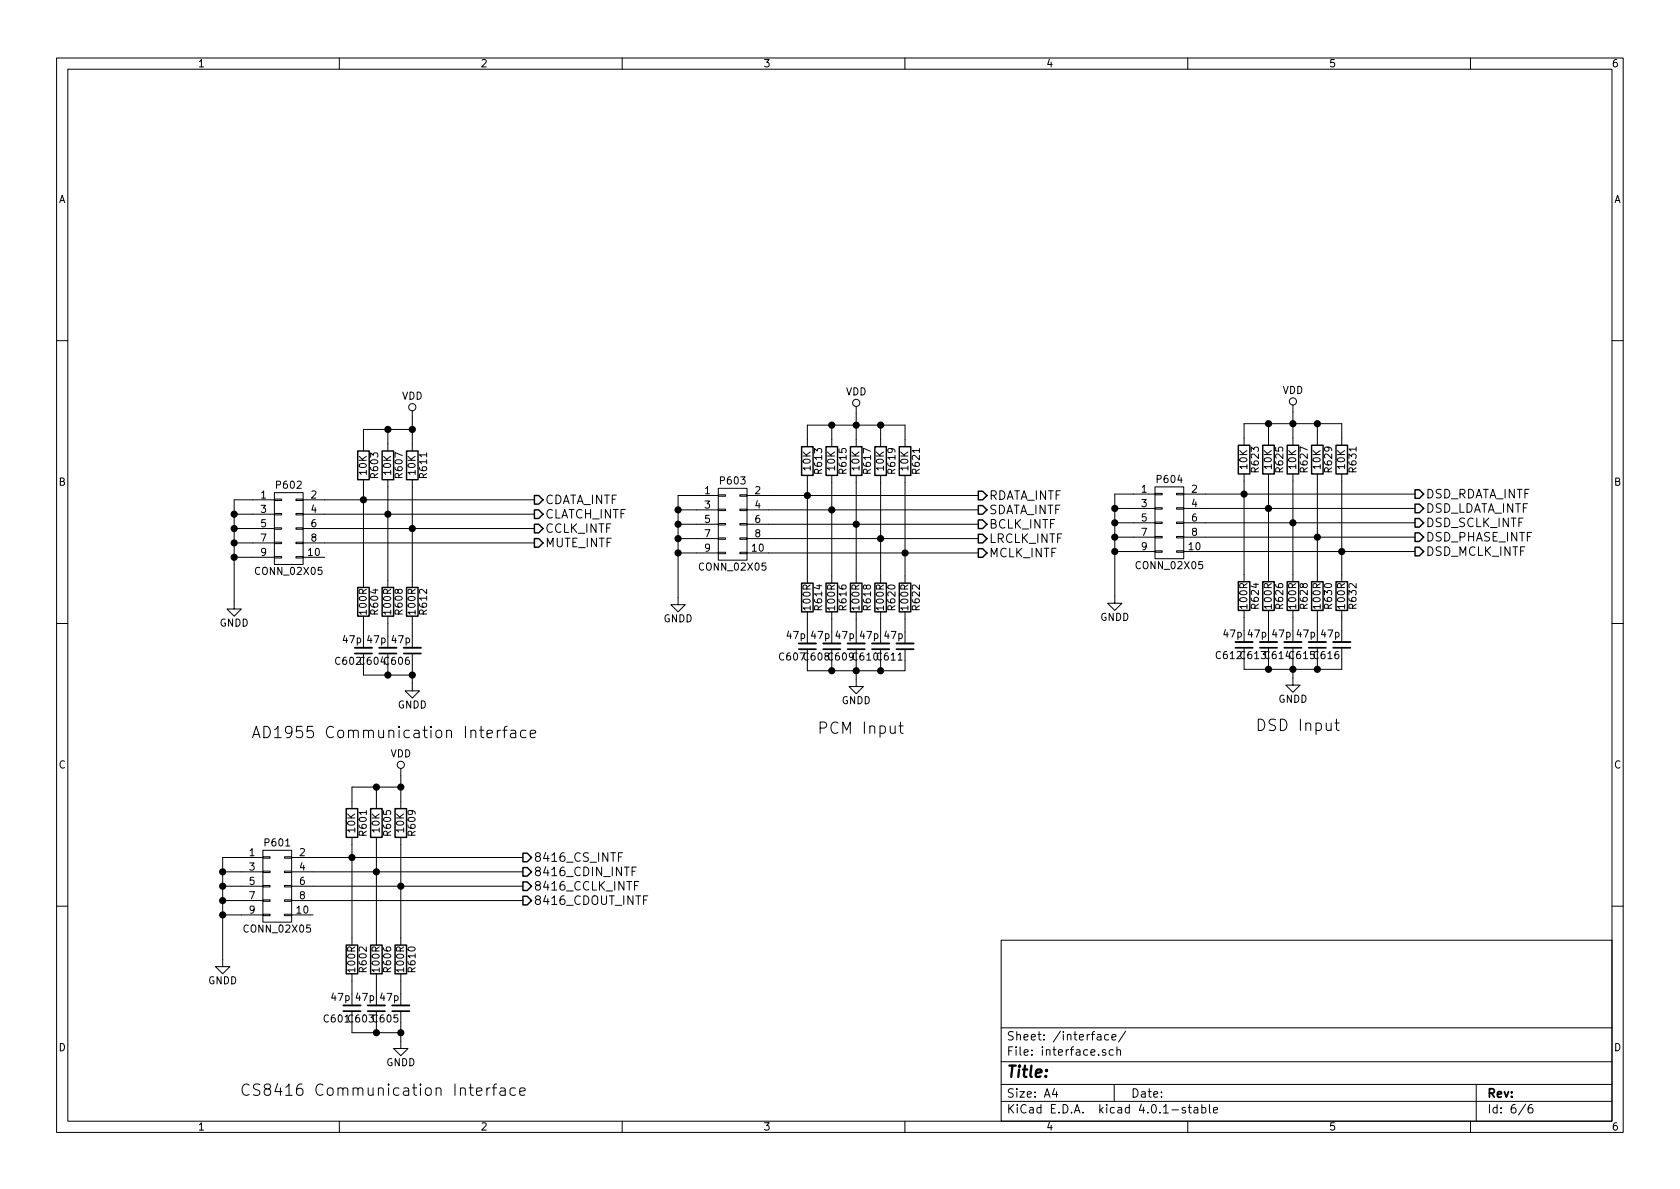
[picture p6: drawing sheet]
<svg xmlns="http://www.w3.org/2000/svg" width="297mm" height="210mm" viewBox="0 0 297 210" stroke-linecap="round" stroke-linejoin="round" font-family="sans-serif">
<g fill="none" stroke="#000" stroke-width=".18">
<path d="M10 10.3h277v189.9h-277zM12 12.2h273v186.1h-273zM60 10.3v1.9M110 10.3v1.9M160 10.3v1.9M210 10.3v1.9M260 10.3v1.9M10 60.2h2M68.6 75.9v3.9M72.9 75.9h-8.6v3.9M72.9 72.6v7.2M142.7 79v-3.8h17.3v3.8"/>
<path d="M147.1 75.2v3.8M151.4 71.9v7.1M155.7 75.2v3.8M220 78.7v-3.8h17.2v3.8M224.3 74.9v3.8M228.6 71.6v7.1M232.9 74.9v3.8M285 60.2h2M41.4 90.9h7.1M41.4 93.5h7.1M41.4 96h7.1M41.4 98.5h7.1"/>
<path d="M48.5 98.4h1.3v.3h-1.3zM48.5 95.9h1.3v.2h-1.3zM48.5 93.3h1.3v.3h-1.3zM48.5 90.8h1.3v.3h-1.3zM48.5 88.3h1.3v.2h-1.3zM48.5 87.1h5.1v12.7h-5.1zM48.5 88.4h-7.1v19.3h1.3l-1.3 1.3-1.3-1.3h1.3M52.3 98.4h1.3v.3h-1.3zM52.3 95.9h1.3v.2h-1.3zM52.3 93.3h1.3v.3h-1.3zM52.3 90.8h1.3v.3h-1.3zM52.3 88.3h1.3v.2h-1.3z"/>
<path d="M53.6 88.4h40.9M53.6 90.9h40.9M53.6 93.5h40.9M53.6 96h40.9M53.6 98.5h3.8M64.3 84.8v19.1M68.6 84.8v19.1M72.9 84.8v19.1M119.9 90.2h7.1M119.9 92.7h7.1M119.9 95.2h7.1M119.9 97.8h7.1"/>
<path d="M127 97.7h1.3v.2h-1.3zM127 95.1h1.3v.3h-1.3zM127 92.6h1.3v.2h-1.3zM127 90h1.3v.3h-1.3zM127 87.5h1.3v.3h-1.3zM127 86.4h5.1v12.7h-5.1zM127 87.6h-7.1v19.3h1.3l-1.3 1.3-1.3-1.3h1.3M130.8 97.7h1.3v.2h-1.3zM130.8 95.1h1.3v.3h-1.3zM130.8 92.6h1.3v.2h-1.3zM130.8 90h1.3v.3h-1.3zM130.8 87.5h1.3v.3h-1.3z"/>
<path d="M132.1 87.6h40.9M132.1 90.2h40.9M132.1 92.7h40.9M132.1 95.2h40.9M132.1 97.8h40.9M142.7 84.1v19M147.1 84.1v19M151.4 84.1v19M155.7 84.1v19M160 84.1v19M197.1 89.9h7.1M197.1 92.5h7.1"/>
<path d="M197.1 95h7.1M197.1 97.5h7.1M204.2 97.4h1.3v.3h-1.3zM204.2 94.9h1.3v.2h-1.3zM204.2 92.3h1.3v.3h-1.3zM204.2 89.8h1.3v.2h-1.3zM204.2 87.2h1.3v.3h-1.3zM204.2 86.1h5.1v12.7h-5.1zM204.2 87.4h-7.1v19.3h1.3l-1.3 1.2-1.3-1.2h1.3M208 97.4h1.3v.3h-1.3zM208 94.9h1.3v.2h-1.3zM208 92.3h1.3v.3h-1.3z"/>
<path d="M208 89.8h1.3v.2h-1.3zM208 87.2h1.3v.3h-1.3zM209.3 87.4h40.9M209.3 89.9h40.9M209.3 92.5h40.9M209.3 95h40.9M209.3 97.5h40.9M220 83.8v19.1M224.3 83.8v19.1M228.6 83.8v19.1M232.9 83.8v19.1M237.2 83.8v19.1"/>
<path d="M10 110.3h2M64.3 109v5.5M64.3 117.6v1.8h8.6M68.6 109v5.5M68.6 117.6v1.8M72.9 115.7v6.5h1.3l-1.3 1.2-1.3-1.2h1.3M72.9 109v5.5M142.7 108.2v5.6M147.1 108.2v5.6M147.1 116.8v1.8M151.4 116.8v4.6h1.3l-1.3 1.3-1.3-1.3h1.3M151.4 108.2v5.6"/>
<path d="M155.7 108.2v5.6M155.7 116.8v1.8M160 108.2v5.6M160 114.9v3.7h-17.3v-1.8M220 107.9v5.6M224.3 107.9v5.6M224.3 116.6v1.8M228.6 116.6v4.6h1.3l-1.3 1.2-1.3-1.2h1.3M228.6 107.9v5.6M232.9 107.9v5.6M232.9 116.6v1.8M237.2 114.7v3.7h-17.2v-1.8"/>
<path d="M237.2 107.9v5.6M285 110.3h2M66.5 139.2v3.8M70.9 139.2h-8.7v3.8M70.9 135.9v7.1M87.9 129.1v1.3M88.5 129.1a.45 .45 0 0 0-.6 .4M88.9 129.1h.8M89.7 128.4l-.4 .1-.1 .2v1.7M90.3 129.2h.8l.1 1.2M91.2 129.6l-.7 .1a.39 .39 0 0 0-.3 .4 .39 .39 0 0 0 .3 .3l.7-.1M93 129.2a.68 .68 0 0 0-.9 .1l-.1 .2 .1 .8 .3 .1 .6-.1"/>
<path d="M93.8 129.8l.9-.2-.1-.4-.6-.1-.2 .3 .1 .9 .1 .1 .6-.1M158.9 128.4h.8M159.2 127.7v1.7l.1 .2 .4 .1M236 127.9h.8M236.3 127.2v1.7l.1 .2 .4 .1M39.4 154.2h7.1M39.4 156.7h7.1M39.4 159.3h7.1M46.5 159.1h1.3v.3h-1.3zM46.5 156.6h1.3v.2h-1.3zM46.5 154h1.3v.3h-1.3zM46.5 151.5h1.3v.3h-1.3z"/>
<path d="M46.5 150.4h5.1v12.7h-5.1zM46.5 151.6h-7.1v19.3h1.2l-1.2 1.3-1.3-1.3h1.3M50.3 159.1h1.3v.3h-1.3zM50.3 156.6h1.3v.2h-1.3zM50.3 154h1.3v.3h-1.3zM50.3 151.5h1.3v.3h-1.3zM51.6 151.6h40.9M51.6 154.2h40.9M51.6 156.7h40.9M51.6 159.3h40.9M62.2 148.1v19M66.5 148.1v19"/>
<path d="M70.9 148.1v19M109.3 151.5h.6M110.1 150.8h-.8v1.5M111.8 154.1h.5M112.2 156.6h.5M112.5 153.3h-.7v1.6M112.9 155.9h-.7v1.5M114.5 158.4h-.7v1.5M10 160.2h2M39.4 161.8h7.1M46.5 161.7h1.3v.2h-1.3zM50.3 161.7h1.3v.2h-1.3z"/>
<path d="M51.6 161.8h3.8M62.2 172.2v5.6M66.5 172.2v5.6M70.9 178.9v6.5h1.2l-1.2 1.3-1.3-1.3h1.3M70.9 172.2v5.6M177 166.3h108v32h-108zM285 160.2h2M60 198.3v1.9M62.2 180.8v1.8h8.7M66.5 180.8v1.8M86.1 192.4v1.3M86.6 192.4a.45 .45 0 0 0-.5 .4"/>
<path d="M87 192.4h.8M87.8 191.7l-.4 .1-.1 .2v1.7M88.5 192.5h.7l.1 1.2M89.3 192.8l-.7 .1a.39 .39 0 0 0-.2 .4 .39 .39 0 0 0 .2 .4l.7-.1M91.1 192.5a.68 .68 0 0 0-.8 .1l-.1 .2 .1 .7 .3 .2 .5-.1M91.9 193l1-.2-.1-.3-.6-.1-.3 .3 .1 .9 .2 .1 .6-.1M110 198.3v1.9M160 198.3v1.9M177 194.8h108M177 191.8h108M177 187.8h108M177 181.8h108"/>
<path d="M186.4 192.5l-.3 1h.9M186.8 193v1M194 183h.6l.1 .9M194.7 183.3l-.5 .1-.2 .2 .2 .3 .5-.1M195.5 185.7a.37 .37 0 0 0-.6 .1l.1 .2 .5 .2 .1 .1-.3 .3-.4-.1M196 183l-.4-.1-.3 .3 .1 .6 .2 .1 .4-.1M196.6 183.4l.7-.1v-.3l-.5-.1-.2 .2 .1 .7h.6M196.8 185.7l-.4-.1-.3 .3 .1 .6 .2 .1 .4-.1M197 191.8v3M197.5 185.7l.2-.1 .4 .1v.9M197.5 185.1v1.5M199 182.3l-1.2 2"/>
<path d="M209.6 195.9a.37 .37 0 0 0-.6 .1l.1 .3 .5 .1 .1 .1-.3 .3-.4-.1M210 198.3v1.9M210.1 195.8h.5M210.3 195.3v1.3l.3 .2M211.2 195.9h.5l.1 .9M211.8 196.2l-.5 .1-.2 .2 .2 .3 .5-.1M212.5 195.9l.4-.1 .3 .3-.1 .6h-.6M212.5 195.3v1.5M213.8 195.3v1.3l.2 .2M214.6 196.3l.7-.1-.1-.3-.4-.1-.2 .2v.7h.6M260 198.3v1.9M261 191.8v6.5"/>
<path d="M269.7 195.2l-1.2 2M270.9 195.3a.59 .59 0 0 0-.7 .7l.1 .7 .2 .1 .5-.1v-.5l-.1-.2-.4-.1-.3 .3"/>
<circle cx="72.9" cy="72" r=".63"/>
<circle cx="151.4" cy="71.2" r=".63"/>
<circle cx="228.6" cy="71" r=".63"/>
<circle cx="70.9" cy="135.2" r=".63"/>
</g>
<g fill="none" stroke="#000" stroke-width=".25">
<path d="M63.2 79.8h2.1v5h-2.1zM67.6 79.8h2v5h-2zM71.9 79.8h2v5h-2zM141.7 79h2.1v5.1h-2.1zM146 79h2.1v5.1h-2.1zM150.4 79h2v5.1h-2zM154.7 79h2v5.1h-2zM159 79h2v5.1h-2zM218.9 78.7h2.1v5.1h-2.1zM223.3 78.7h2v5.1h-2zM227.6 78.7h2v5.1h-2zM231.9 78.7h2v5.1h-2z"/>
<path d="M236.2 78.7h2.1v5.1h-2.1zM94.5 87.6h.7l.8 .8-.8 .7h-.7zM94.5 90.2h.7l.8 .7-.8 .8h-.7zM94.5 92.7h.7l.8 .8-.8 .7h-.7zM94.5 95.2h.7l.8 .8-.8 .8h-.7zM173 86.9h.7l.8 .7-.8 .8h-.7zM173 89.4h.7l.8 .8-.8 .7h-.7zM173 91.9h.7l.8 .8-.8 .8h-.7zM173 94.5h.7l.8 .7-.8 .8h-.7zM173 97h.7l.8 .8-.8 .7h-.7zM250.2 86.6h.8l.7 .8-.7 .7h-.8zM250.2 89.1h.8l.7 .8-.7 .8h-.8z"/>
<path d="M250.2 91.7h.8l.7 .8-.7 .7h-.8zM250.2 94.2h.8l.7 .8-.7 .8h-.8zM250.2 96.8h.8l.7 .7-.7 .8h-.8zM63.2 103.9h2.1v5.1h-2.1zM67.6 103.9h2v5.1h-2zM71.9 103.9h2v5.1h-2zM141.7 103.1h2.1v5.1h-2.1zM146 103.1h2.1v5.1h-2.1zM150.4 103.1h2v5.1h-2zM154.7 103.1h2v5.1h-2zM159 103.1h2v5.1h-2zM218.9 102.9h2.1v5h-2.1z"/>
<path d="M223.3 102.9h2v5h-2zM227.6 102.9h2v5h-2zM231.9 102.9h2v5h-2zM236.2 102.9h2.1v5h-2.1zM61.2 143h2v5.1h-2zM65.5 143h2.1v5.1h-2.1zM69.8 143h2.1v5.1h-2.1zM92.5 150.9h.7l.8 .7-.8 .8h-.7zM92.5 153.4h.7l.8 .8-.8 .7h-.7zM92.5 156h.7l.8 .7-.8 .8h-.7zM92.5 158.5h.7l.8 .8-.8 .7h-.7zM61.2 167.1h2v5.1h-2z"/>
<path d="M65.5 167.1h2.1v5.1h-2.1zM69.8 167.1h2.1v5.1h-2.1z"/>
</g>
<g fill="#000" stroke="#000" stroke-width=".25">
<circle cx="68.6" cy="75.9" r=".51"/>
<circle cx="72.9" cy="75.9" r=".51"/>
<circle cx="147.1" cy="75.2" r=".51"/>
<circle cx="151.4" cy="75.2" r=".51"/>
<circle cx="155.7" cy="75.2" r=".51"/>
<circle cx="224.3" cy="74.9" r=".51"/>
<circle cx="228.6" cy="74.9" r=".51"/>
<circle cx="232.9" cy="74.9" r=".51"/>
<circle cx="41.4" cy="90.9" r=".51"/>
<circle cx="41.4" cy="93.5" r=".51"/>
<circle cx="41.4" cy="96" r=".51"/>
<circle cx="41.4" cy="98.5" r=".51"/>
<circle cx="64.3" cy="88.4" r=".51"/>
<circle cx="68.6" cy="90.9" r=".51"/>
<circle cx="72.9" cy="93.5" r=".51"/>
<circle cx="119.9" cy="95.2" r=".51"/>
<circle cx="119.9" cy="90.2" r=".51"/>
<circle cx="119.9" cy="92.7" r=".51"/>
<circle cx="119.9" cy="97.8" r=".51"/>
<circle cx="142.7" cy="87.6" r=".51"/>
<circle cx="147.1" cy="90.2" r=".51"/>
<circle cx="151.4" cy="92.7" r=".51"/>
<circle cx="155.7" cy="95.2" r=".51"/>
<circle cx="160" cy="97.8" r=".51"/>
<circle cx="197.1" cy="97.5" r=".51"/>
<circle cx="197.1" cy="89.9" r=".51"/>
<circle cx="197.1" cy="92.5" r=".51"/>
<circle cx="197.1" cy="95" r=".51"/>
<circle cx="220" cy="87.4" r=".51"/>
<circle cx="224.3" cy="89.9" r=".51"/>
<circle cx="228.6" cy="92.5" r=".51"/>
<circle cx="232.9" cy="95" r=".51"/>
<circle cx="237.2" cy="97.5" r=".51"/>
<circle cx="68.6" cy="119.4" r=".51"/>
<circle cx="72.9" cy="119.4" r=".51"/>
<circle cx="147.1" cy="118.6" r=".51"/>
<circle cx="151.4" cy="118.6" r=".51"/>
<circle cx="155.7" cy="118.6" r=".51"/>
<circle cx="224.3" cy="118.4" r=".51"/>
<circle cx="228.6" cy="118.4" r=".51"/>
<circle cx="232.9" cy="118.4" r=".51"/>
<circle cx="66.5" cy="139.2" r=".51"/>
<circle cx="70.9" cy="139.2" r=".51"/>
<circle cx="39.4" cy="154.2" r=".51"/>
<circle cx="39.4" cy="156.7" r=".51"/>
<circle cx="39.4" cy="159.3" r=".51"/>
<circle cx="62.2" cy="151.6" r=".51"/>
<circle cx="66.5" cy="154.2" r=".51"/>
<circle cx="70.9" cy="156.7" r=".51"/>
<circle cx="39.4" cy="161.8" r=".51"/>
<circle cx="66.5" cy="182.6" r=".51"/>
<circle cx="70.9" cy="182.6" r=".51"/>
</g>
<g fill="none" stroke="#000" stroke-width=".33">
<path d="M62.7 114.5h3.1M67.1 114.5h3M71.4 114.5h3M141.2 113.8h3.1M145.5 113.8h3.1M149.9 113.8h3M154.2 113.8h3M158.5 113.8h3M218.4 113.5h3.1M222.8 113.5h3M227.1 113.5h3M231.4 113.5h3"/>
<path d="M235.7 113.5h3.1M60.7 177.8h3.1M65 177.8h3.1M69.3 177.8h3.1"/>
</g>
<g fill="none" stroke="#000" stroke-width=".3">
<path d="M62.7 115.6h3.1M67.1 115.6h3M71.4 115.6h3M141.2 114.8h3.1M145.5 114.8h3.1M149.9 114.8h3M154.2 114.8h3M158.5 114.8h3M218.4 114.5h3.1M222.8 114.5h3M227.1 114.5h3M231.4 114.5h3"/>
<path d="M235.7 114.5h3.1M60.7 178.8h3.1M65 178.8h3.1M69.3 178.8h3.1"/>
</g>
<g font-size="2.8">
<text x="44.4" y="130.6">AD1955 Communication Interface</text>
<text x="144.5" y="129.8">PCM Input</text>
<text x="222" y="129.3">DSD Input</text>
<text x="178" y="190.5">Title:</text>
<text x="42.4" y="193.8">CS8416 Communication Interface</text>
</g>
<g font-size="2.1">
<text x="96.4" y="89.1">CDATA_INTF</text>
<text x="174.9" y="88.4">RDATA_INTF</text>
<text x="252.1" y="88.1">DSD_RDATA_INTF</text>
<text x="96.4" y="91.7">CLATCH_INTF</text>
<text x="96.4" y="94.2">CCLK_INTF</text>
<text x="174.9" y="90.9">SDATA_INTF</text>
<text x="174.9" y="93.5">BCLK_INTF</text>
<text x="252.1" y="90.7">DSD_LDATA_INTF</text>
<text x="252.1" y="93.2">DSD_SCLK_INTF</text>
<text x="252.1" y="95.8">DSD_PHASE_INTF</text>
<text x="96.4" y="96.8">MUTE_INTF</text>
<text x="174.9" y="96">LRCLK_INTF</text>
<text x="174.9" y="98.5">MCLK_INTF</text>
<text x="252.1" y="98.3">DSD_MCLK_INTF</text>
<text x="94.4" y="152.4">8416_CS_INTF</text>
<text x="94.4" y="154.9">8416_CDIN_INTF</text>
<text x="94.4" y="157.5">8416_CCLK_INTF</text>
<text x="94.4" y="160">8416_CDOUT_INTF</text>
<text x="178" y="184">Sheet: /interface/</text>
<text x="178" y="186.7">File: interface.sch</text>
<text x="178" y="196.9">KiCad E.D.A. kicad 4.0.1-stable</text>
<text x="178" y="194.1">Size: A4</text>
<text x="200" y="194.1">Date:</text>
<text x="263" y="194.1">Rev:</text>
<text x="263" y="196.9">Id: 6/6</text>
</g>
<g font-size="1.8">
<text x="35" y="11.9">1</text>
<text x="85" y="11.9">2</text>
<text x="135" y="11.9">3</text>
<text x="185" y="11.9">4</text>
<text x="235" y="11.9">5</text>
<text x="285" y="11.9">6</text>
<text x="10.4" y="35.9">A</text>
<text x="285.4" y="35.9">A</text>
<text x="71" y="70.7">VDD</text>
<text x="149.5" y="69.9">VDD</text>
<text x="226.7" y="69.6">VDD</text>
<text x="64.8" y="83.9" transform="rotate(-90 64.8 83.9)">10K</text>
<text x="69.1" y="83.9" transform="rotate(-90 69.1 83.9)">10K</text>
<text x="73.5" y="83.9" transform="rotate(-90 73.5 83.9)">10K</text>
<text x="143.3" y="83.2" transform="rotate(-90 143.3 83.2)">10K</text>
<text x="145.3" y="83.6" transform="rotate(-90 145.3 83.6)">R613</text>
<text x="147.6" y="83.2" transform="rotate(-90 147.6 83.2)">10K</text>
<text x="149.7" y="83.6" transform="rotate(-90 149.7 83.6)">R615</text>
<text x="151.9" y="83.2" transform="rotate(-90 151.9 83.2)">10K</text>
<text x="154" y="83.6" transform="rotate(-90 154 83.6)">R617</text>
<text x="156.3" y="83.2" transform="rotate(-90 156.3 83.2)">10K</text>
<text x="158.3" y="83.6" transform="rotate(-90 158.3 83.6)">R619</text>
<text x="160.6" y="83.2" transform="rotate(-90 160.6 83.2)">10K</text>
<text x="162.6" y="83.6" transform="rotate(-90 162.6 83.6)">R621</text>
<text x="220.5" y="82.9" transform="rotate(-90 220.5 82.9)">10K</text>
<text x="222.6" y="83.4" transform="rotate(-90 222.6 83.4)">R623</text>
<text x="224.8" y="82.9" transform="rotate(-90 224.8 82.9)">10K</text>
<text x="226.9" y="83.4" transform="rotate(-90 226.9 83.4)">R625</text>
<text x="229.2" y="82.9" transform="rotate(-90 229.2 82.9)">10K</text>
<text x="231.2" y="83.4" transform="rotate(-90 231.2 83.4)">R627</text>
<text x="233.5" y="82.9" transform="rotate(-90 233.5 82.9)">10K</text>
<text x="235.5" y="83.4" transform="rotate(-90 235.5 83.4)">R629</text>
<text x="237.8" y="82.9" transform="rotate(-90 237.8 82.9)">10K</text>
<text x="239.8" y="83.4" transform="rotate(-90 239.8 83.4)">R631</text>
<text x="10.4" y="85.9">B</text>
<text x="46.1" y="88.1">1</text>
<text x="49" y="86.4">P602</text>
<text x="55" y="88.1">2</text>
<text x="66.9" y="84.4" transform="rotate(-90 66.9 84.4)">R603</text>
<text x="71.2" y="84.4" transform="rotate(-90 71.2 84.4)">R607</text>
<text x="75.5" y="84.4" transform="rotate(-90 75.5 84.4)">R611</text>
<text x="124.6" y="87.4">1</text>
<text x="124.6" y="89.9">3</text>
<text x="127.5" y="85.6">P603</text>
<text x="133.5" y="87.4">2</text>
<text x="133.5" y="89.9">4</text>
<text x="201.8" y="87.1">1</text>
<text x="201.8" y="89.7">3</text>
<text x="204.7" y="85.4">P604</text>
<text x="210.7" y="87.1">2</text>
<text x="210.7" y="89.7">4</text>
<text x="285.4" y="85.9">B</text>
<text x="46.1" y="90.7">3</text>
<text x="46.1" y="93.2">5</text>
<text x="46.1" y="95.8">7</text>
<text x="55" y="90.7">4</text>
<text x="55" y="93.2">6</text>
<text x="55" y="95.8">8</text>
<text x="124.6" y="92.5">5</text>
<text x="124.6" y="95">7</text>
<text x="133.5" y="92.5">6</text>
<text x="133.5" y="95">8</text>
<text x="201.8" y="92.2">5</text>
<text x="201.8" y="94.7">7</text>
<text x="210.7" y="92.2">6</text>
<text x="210.7" y="94.7">8</text>
<text x="45.4" y="101.6">CONN_02X05</text>
<text x="46.1" y="98.3">9</text>
<text x="54.5" y="98.3">10</text>
<text x="123.9" y="100.9">CONN_02X05</text>
<text x="124.6" y="97.5">9</text>
<text x="133" y="97.5">10</text>
<text x="201.1" y="100.6">CONN_02X05</text>
<text x="201.8" y="97.3">9</text>
<text x="210.2" y="97.3">10</text>
<text x="143.3" y="107.8" transform="rotate(-90 143.3 107.8)">100R</text>
<text x="145.3" y="107.8" transform="rotate(-90 145.3 107.8)">R614</text>
<text x="147.6" y="107.8" transform="rotate(-90 147.6 107.8)">100R</text>
<text x="149.7" y="107.8" transform="rotate(-90 149.7 107.8)">R616</text>
<text x="151.9" y="107.8" transform="rotate(-90 151.9 107.8)">100R</text>
<text x="154" y="107.8" transform="rotate(-90 154 107.8)">R618</text>
<text x="156.3" y="107.8" transform="rotate(-90 156.3 107.8)">100R</text>
<text x="158.3" y="107.8" transform="rotate(-90 158.3 107.8)">R620</text>
<text x="160.6" y="107.8" transform="rotate(-90 160.6 107.8)">100R</text>
<text x="162.6" y="107.8" transform="rotate(-90 162.6 107.8)">R622</text>
<text x="220.5" y="107.5" transform="rotate(-90 220.5 107.5)">100R</text>
<text x="222.6" y="107.5" transform="rotate(-90 222.6 107.5)">R624</text>
<text x="224.8" y="107.5" transform="rotate(-90 224.8 107.5)">100R</text>
<text x="226.9" y="107.5" transform="rotate(-90 226.9 107.5)">R626</text>
<text x="229.2" y="107.5" transform="rotate(-90 229.2 107.5)">100R</text>
<text x="231.2" y="107.5" transform="rotate(-90 231.2 107.5)">R628</text>
<text x="233.5" y="107.5" transform="rotate(-90 233.5 107.5)">100R</text>
<text x="235.5" y="107.5" transform="rotate(-90 235.5 107.5)">R630</text>
<text x="237.8" y="107.5" transform="rotate(-90 237.8 107.5)">100R</text>
<text x="239.8" y="107.5" transform="rotate(-90 239.8 107.5)">R632</text>
<text x="38.8" y="110.8">GNDD</text>
<text x="60.7" y="113.7">47p</text>
<text x="64.8" y="108.5" transform="rotate(-90 64.8 108.5)">100R</text>
<text x="65" y="113.7">47p</text>
<text x="66.9" y="108.5" transform="rotate(-90 66.9 108.5)">R604</text>
<text x="69.1" y="108.5" transform="rotate(-90 69.1 108.5)">100R</text>
<text x="69.3" y="113.7">47p</text>
<text x="71.2" y="108.5" transform="rotate(-90 71.2 108.5)">R608</text>
<text x="73.5" y="108.5" transform="rotate(-90 73.5 108.5)">100R</text>
<text x="75.5" y="108.5" transform="rotate(-90 75.5 108.5)">R612</text>
<text x="117.3" y="110">GNDD</text>
<text x="139.2" y="113">47p</text>
<text x="143.5" y="113">47p</text>
<text x="147.8" y="113">47p</text>
<text x="152.1" y="113">47p</text>
<text x="156.4" y="113">47p</text>
<text x="194.5" y="109.8">GNDD</text>
<text x="216.4" y="112.7">47p</text>
<text x="220.7" y="112.7">47p</text>
<text x="225" y="112.7">47p</text>
<text x="229.3" y="112.7">47p</text>
<text x="233.7" y="112.7">47p</text>
<text x="59.4" y="117.5">C602C604C606</text>
<text x="137.9" y="116.8">C607C608C609C610C611</text>
<text x="215.1" y="116.5">C612C613C614C615C616</text>
<text x="70.3" y="125.3">GNDD</text>
<text x="148.8" y="124.5">GNDD</text>
<text x="226" y="124.3">GNDD</text>
<text x="10.4" y="135.9">C</text>
<text x="69" y="133.9">VDD</text>
<text x="285.4" y="135.9">C</text>
<text x="47" y="149.7">P601</text>
<text x="62.8" y="147.2" transform="rotate(-90 62.8 147.2)">10K</text>
<text x="64.8" y="147.6" transform="rotate(-90 64.8 147.6)">R601</text>
<text x="67.1" y="147.2" transform="rotate(-90 67.1 147.2)">10K</text>
<text x="69.1" y="147.6" transform="rotate(-90 69.1 147.6)">R605</text>
<text x="71.4" y="147.2" transform="rotate(-90 71.4 147.2)">10K</text>
<text x="73.5" y="147.6" transform="rotate(-90 73.5 147.6)">R609</text>
<text x="44.1" y="151.4">1</text>
<text x="44.1" y="153.9">3</text>
<text x="53" y="151.4">2</text>
<text x="53" y="153.9">4</text>
<text x="44.1" y="156.5">5</text>
<text x="44.1" y="159">7</text>
<text x="44.1" y="161.5">9</text>
<text x="52.5" y="161.5">10</text>
<text x="53" y="156.5">6</text>
<text x="53" y="159">8</text>
<text x="43.4" y="164.9">CONN_02X05</text>
<text x="62.8" y="171.8" transform="rotate(-90 62.8 171.8)">100R</text>
<text x="64.8" y="171.8" transform="rotate(-90 64.8 171.8)">R602</text>
<text x="67.1" y="171.8" transform="rotate(-90 67.1 171.8)">100R</text>
<text x="69.1" y="171.8" transform="rotate(-90 69.1 171.8)">R606</text>
<text x="71.4" y="171.8" transform="rotate(-90 71.4 171.8)">100R</text>
<text x="73.5" y="171.8" transform="rotate(-90 73.5 171.8)">R610</text>
<text x="36.8" y="174">GNDD</text>
<text x="58.6" y="177">47p</text>
<text x="63" y="177">47p</text>
<text x="67.3" y="177">47p</text>
<text x="10.4" y="185.9">D</text>
<text x="57.4" y="180.8">C601C603C605</text>
<text x="285.4" y="185.9">D</text>
<text x="68.3" y="188.5">GNDD</text>
<text x="35" y="199.9">1</text>
<text x="85" y="199.9">2</text>
<text x="135" y="199.9">3</text>
<text x="185" y="199.9">4</text>
<text x="235" y="199.9">5</text>
<text x="285" y="199.9">6</text>
</g>
</svg>
